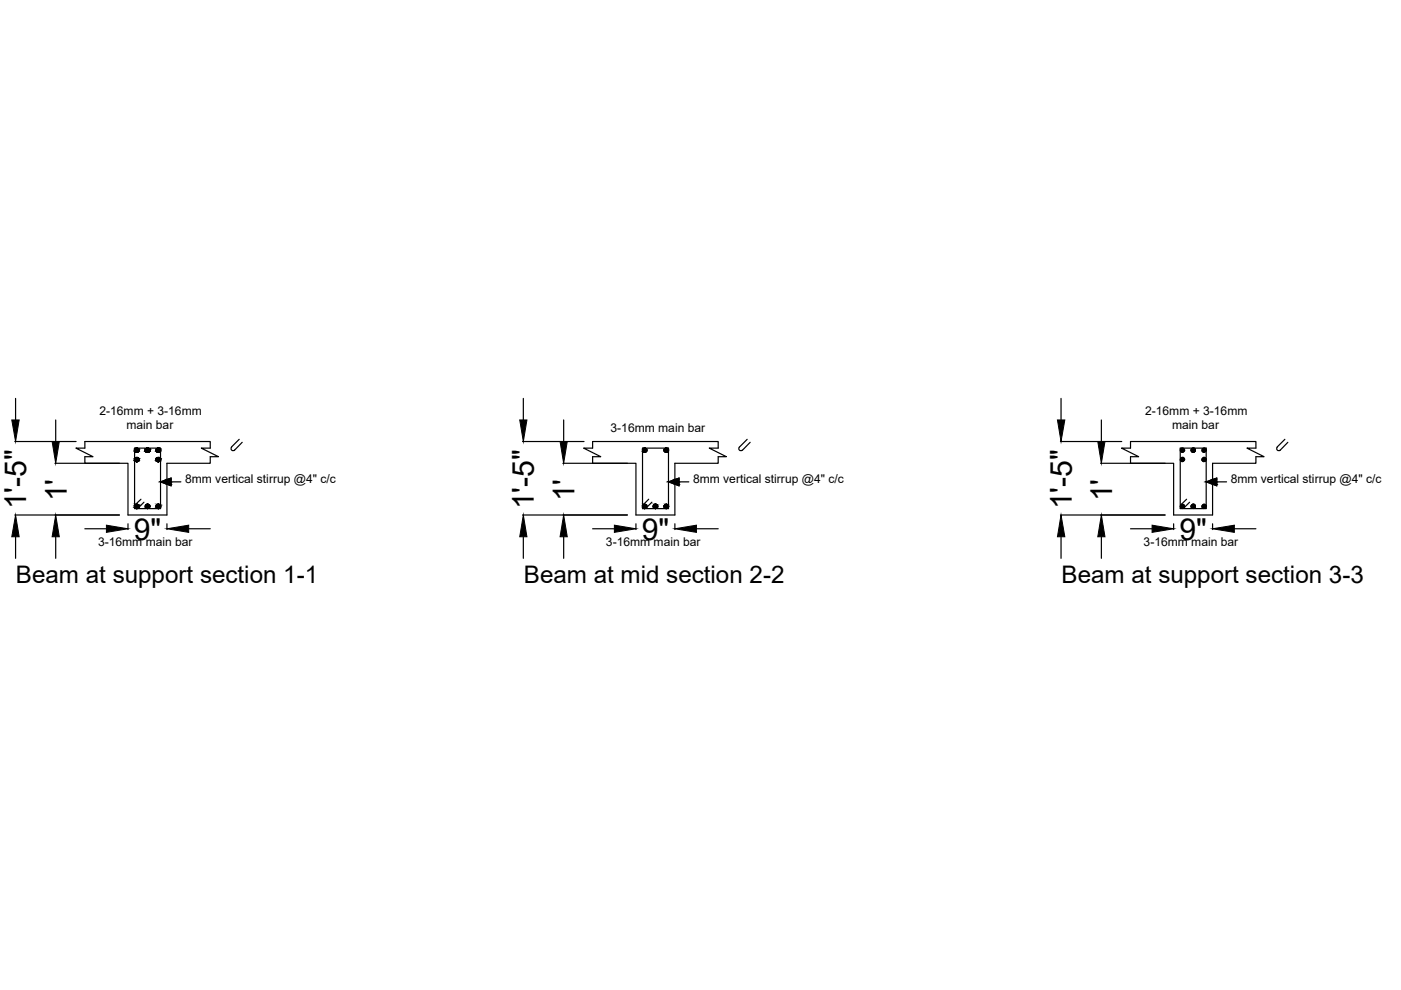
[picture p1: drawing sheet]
<svg xmlns="http://www.w3.org/2000/svg" width="297mm" height="210mm" viewBox="0 0 297 210" stroke-linecap="round" stroke-linejoin="round" font-family="sans-serif">
<!-- layer: 0 -->
<g fill="none" stroke="#000" stroke-width=".25">
<path d="M3.1 93.6h13M3.3 84.5v4.5M11.6 98.2h13.7M11.8 89v4.6M16.1 95h1.9v-1.4h26.6v1.4h-1.9l3.6 1.8h-1.7v1.4h-9.2v11h-8.3v-11h-9.1v-1.4h1.7zM28.5 95h5.5v12.8h-5.5zM49.1 94.8a.44 .44 0 0 0 0 .6 .44 .44 0 0 0 .6 0M50.7 93.1l-1.6 1.7M51.4 93.8l-1.7 1.7M110.8 93.6h13M111 84.5v4.5M119.3 98.2h13.7"/>
<path d="M119.5 89v4.6M123.7 95h1.9v-1.4h26.7v1.4h-1.9l3.6 1.8h-1.7v1.4h-9.2v11h-8.3v-11h-9.2v-1.4h1.8zM136.2 95h5.5v12.8h-5.5zM156.8 94.8a.44 .44 0 0 0 0 .6 .44 .44 0 0 0 .6 0M158.4 93.1l-1.6 1.7M159 93.8l-1.6 1.7M224.8 93.6h13M225 84.5v4.5M233.3 98.2h13.7M233.5 89v4.6M237.8 95h1.9v-1.4h26.6v1.4h-1.9l3.6 1.8h-1.7v1.4h-9.2v11h-8.3v-11h-9.1v-1.4h1.7zM250.2 95h5.5v12.8h-5.5z"/>
<path d="M250.4 97l-.1 .2M250.5 95l-.3 .3M250.7 97l-.5 .4M250.7 95l-.5 .5M250.8 95l-.6 .6M250.8 97l-.6 .6M250.9 97l-.6 .7M251 95.1l-.7 .6M251 97.1l-.6 .7M251 95.2l-.6 .6M251.1 95.3l-.6 .6M251.1 97.2l-.7 .6"/>
<path d="M251.1 95.4l-.5 .5M251.1 95.6l-.3 .3M251.1 97.3l-.5 .6M251.1 97.5l-.4 .4M252.8 95.1l-.2 .2M253 95l-.5 .5M253.1 95l-.6 .6M253.2 95.1l-.6 .6M253.3 95.1l-.7 .7M253.4 95.3l-.6 .6M253.4 95.4l-.5 .5M253.4 95.5l-.4 .4"/>
<path d="M255 95.1l-.1 .1M255.2 97l-.4 .4M255.3 95l-.5 .4M255.4 97l-.6 .6M255.4 95l-.6 .6M255.5 97l-.7 .6M255.5 95.1l-.6 .6M255.6 97.1l-.7 .7M255.6 95.1l-.7 .7M255.7 95.2l-.6 .7M255.7 97.2l-.7 .6M255.7 95.3l-.6 .6"/>
<path d="M255.7 97.3l-.6 .6M255.7 97.7l-.2 .1M255.7 95.5l-.4 .4M255.7 97.4l-.4 .5M270.8 94.8a.44 .44 0 0 0 0 .6 .44 .44 0 0 0 .6 0M272.4 93.1l-1.6 1.7M273 93.8l-1.6 1.7M3.1 109.2h22.2M3.3 113.8v4.6M11.8 113.8v4.6M18 112.1h4.6M27.1 111.1v1.2"/>
<path d="M28.7 107a.44 .44 0 0 0 0 .7 .44 .44 0 0 0 .6 0M29.9 105.8l-1.2 1.2M30.5 106.5l-1.2 1.2M34 102.2l2.3 .8v-1.6l-2.3 .8h4.4M35.4 111.1v1.2M40 112.1h4.6M110.8 109.2h22.2M111 113.8v4.6M119.5 113.8v4.6M125.6 112.1h4.7M134.8 111.1v1.2M137.5 105.8l-1.1 1.2a.44 .44 0 0 0 0 .7 .44 .44 0 0 0 .6 0"/>
<path d="M138.2 106.5l-1.2 1.2M141.7 102.2l2.3 .8v-1.6l-2.3 .8h4.3M143.1 111.1v1.2M147.7 112.1h4.6M224.8 109.2h22.2M225 113.8v4.6M233.5 113.8v4.6M239.7 112.1h4.6M248.8 111.1v1.2M250.4 107a.44 .44 0 0 0 0 .7 .44 .44 0 0 0 .6 0M250.6 106.9l-.4 .4M250.8 106.9l-.6 .6"/>
<path d="M250.9 107l-.6 .6M251 107l-.6 .7M251.1 107.1l-.7 .7M251.1 107.6l-.2 .2M251.1 107.2l-.6 .6M251.1 107.4l-.4 .4M251.6 105.8l-1.2 1.2M252.2 106.5l-1.2 1.2M252.9 106.9l-.4 .4M253.1 106.9l-.6 .6M253.2 106.9l-.6 .7M253.3 107l-.7 .7"/>
<path d="M253.4 107.1l-.7 .7M253.4 107.2l-.6 .6M253.4 107.5l-.2 .3M253.4 107.4l-.5 .4M255.1 106.9l-.3 .3M255.3 106.9l-.5 .5M255.4 106.9l-.6 .6M255.6 107l-.7 .7M255.7 107.1l-.7 .7M255.7 107.2l-.6 .6M255.7 107.5l-.3 .3M255.7 102.2l2.3 .8v-1.6l-2.3 .8h4.4"/>
<path d="M255.7 107.3l-.5 .5M257.1 111.1v1.2M261.7 112.1h4.6"/>
<circle cx="29" cy="95.5" r=".44"/>
<circle cx="29" cy="97.4" r=".44"/>
<circle cx="31.3" cy="95.5" r=".44"/>
<circle cx="33.6" cy="95.5" r=".44"/>
<circle cx="33.6" cy="97.4" r=".44"/>
<circle cx="136.7" cy="95.5" r=".44"/>
<circle cx="141.3" cy="95.5" r=".44"/>
<circle cx="250.7" cy="97.4" r=".44"/>
<circle cx="250.7" cy="95.5" r=".44"/>
<circle cx="253" cy="95.5" r=".44"/>
<circle cx="255.3" cy="97.4" r=".44"/>
<circle cx="255.3" cy="95.5" r=".44"/>
<circle cx="29" cy="107.4" r=".44"/>
<circle cx="31.3" cy="107.4" r=".44"/>
<circle cx="33.6" cy="107.4" r=".44"/>
<circle cx="136.7" cy="107.4" r=".44"/>
<circle cx="139" cy="107.4" r=".44"/>
<circle cx="141.3" cy="107.4" r=".44"/>
<circle cx="250.7" cy="107.4" r=".44"/>
<circle cx="253" cy="107.4" r=".44"/>
<circle cx="255.3" cy="107.4" r=".44"/>
</g>
<g fill="#000" stroke="#000" stroke-width=".21">
<path d="M2.5 89h1.6l-.8 4.6zM11 93.6h1.6l-.8 4.6zM28.9 95.9h.2zM28.9 97.9h.2zM31.2 95.9h.2zM110.2 89h1.5l-.7 4.6zM118.7 93.6h1.6l-.8 4.6zM136.6 95.9h.1zM136.6 95h.1zM141.1 95.9h.3zM141.2 95h.1zM224.2 89h1.6l-.8 4.6z"/>
<path d="M232.7 93.6h1.6l-.8 4.6zM3.3 109.2l.8 4.6h-1.6zM11.8 109.2l.8 4.6h-1.6zM22.6 111.4l4.5 .7-4.5 .8zM28.9 107.8h.2zM35.4 102.2h.9v.5zM35.4 101.7l.9-.3v.3zM35.4 112.1l4.6-.7v1.5zM111 109.2l.7 4.6h-1.5zM119.5 109.2l.8 4.6h-1.6zM130.3 111.4l4.5 .7-4.5 .8zM136.6 107.8h.1z"/>
<path d="M138.9 106.9h.1zM138.9 107.8h.1zM141.2 107.8h.1zM143.1 102.2h.9v.5zM143.1 101.7l.9-.3v.3zM143.1 112.1l4.6-.7v1.5zM225 109.2l.8 4.6h-1.6zM233.5 109.2l.8 4.6h-1.6zM244.3 111.4l4.5 .7-4.5 .8zM257.1 102.2h.9v.5zM257.1 101.7l.9-.3v.3zM257.1 112.1l4.6-.7v1.5z"/>
<path d="M29 95h.1zM28.9 95h.2z"/>
<path d="M29 97h.1zM28.9 97h.2z"/>
<path d="M29 95h.1zM28.9 95h.2z"/>
<path d="M29 97h.1zM28.9 97h.2z"/>
<path d="M29 97h.1zM28.9 97h.2z"/>
<path d="M28.9 95h.2zM28.8 95h.3z"/>
<path d="M28.9 97h.2zM28.8 97h.3z"/>
<path d="M28.8 95l.4 .1zM28.8 95l.4 .1z"/>
<path d="M28.8 95.9h.3zM28.8 95.9h.3z"/>
<path d="M28.8 97h.4zM28.8 97h.4z"/>
<path d="M28.8 97.9h.3zM28.8 97.9h.3z"/>
<path d="M28.9 95l.3 .1zM28.8 95.1h.4z"/>
<path d="M28.9 95.9h.2zM28.9 95.9h.1z"/>
<path d="M28.9 97h.3zM28.8 97h.4z"/>
<path d="M28.9 97.9h.2zM28.9 97.9h.1z"/>
<path d="M28.9 97h.3zM28.8 97h.4z"/>
<path d="M28.9 97.9h.2zM28.9 97.9h.1z"/>
<path d="M28.8 95.1h.4zM28.7 95.1h.5z"/>
<path d="M28.8 95.9h.4zM28.8 95.9h.3z"/>
<path d="M28.8 97h.4zM28.7 97h.5z"/>
<path d="M28.8 97.8h.4zM28.8 97.8l.3 .1z"/>
<path d="M28.8 95.1h.5zM28.7 95.1h.6z"/>
<path d="M28.8 95.9h.4zM28.8 95.9h.3z"/>
<path d="M28.8 97l.5 .1zM28.7 97.1h.6z"/>
<path d="M28.8 97.8h.4zM28.8 97.8l.3 .1z"/>
<path d="M28.8 97l.5 .1zM28.7 97.1h.6z"/>
<path d="M28.8 97.8h.4zM28.8 97.8l.3 .1z"/>
<path d="M28.7 95.1h.6zM28.7 95.1h.6z"/>
<path d="M28.7 95.9h.5zM28.7 95.9h.5z"/>
<path d="M28.7 97l.6 .1zM28.7 97l.6 .1z"/>
<path d="M28.7 97.8h.5zM28.7 97.8h.5z"/>
<path d="M28.7 95.1h.6zM28.7 95.1h.6z"/>
<path d="M28.7 95.8h.6zM28.7 95.8l.5 .1z"/>
<path d="M28.7 97.1h.6zM28.7 97.1h.6z"/>
<path d="M28.7 97.8h.6zM28.7 97.8h.5z"/>
<path d="M28.7 97.1h.6zM28.7 97.1h.6z"/>
<path d="M28.7 97.8h.6zM28.7 97.8h.5z"/>
<path d="M28.7 95.1h.6zM28.7 95.1h.6z"/>
<path d="M28.7 95.8h.6zM28.7 95.8l.5 .1z"/>
<path d="M28.7 97.1h.6zM28.7 97.1h.6z"/>
<path d="M28.7 97.8h.6zM28.7 97.8h.5z"/>
<path d="M28.7 95.1l.6 .1zM28.7 95.1l.6 .1z"/>
<path d="M28.6 95.2h.8zM28.6 95.2h.8z"/>
<path d="M28.6 95.7l.7 .1zM28.6 95.7l.7 .1z"/>
<path d="M28.7 95.8h.6zM28.7 95.8h.6z"/>
<path d="M28.7 97.1l.6 .1zM28.6 97.2h.7z"/>
<path d="M28.6 97.2h.8zM28.6 97.2h.8z"/>
<path d="M28.6 97.7l.7 .1zM28.6 97.7l.7 .1z"/>
<path d="M28.7 97.8h.6zM28.7 97.8h.6z"/>
<path d="M28.7 95.1l.7 .1zM28.7 95.1l.7 .1h-.8z"/>
<path d="M28.7 95.8h.6zM28.7 95.8h.6z"/>
<path d="M28.7 97.1l.7 .1zM28.7 97.1l.7 .1h-.8z"/>
<path d="M28.7 97.8h.6zM28.7 97.8h.6z"/>
<path d="M28.7 97.1l.7 .1zM28.7 97.1l.7 .1h-.8z"/>
<path d="M28.7 97.8h.6zM28.7 97.8h.6z"/>
<path d="M28.6 95.2l.8 .1zM28.6 95.2l.8 .1z"/>
<path d="M28.6 95.7h.8zM28.6 95.7h.7z"/>
<path d="M28.6 97.2l.8 .1zM28.6 97.2l.8 .1z"/>
<path d="M28.6 97.7h.8zM28.6 97.7h.7z"/>
<path d="M28.6 95.2l.8 .1zM28.6 95.2l.8 .1z"/>
<path d="M28.6 95.7h.8zM28.6 95.7l.7 .1z"/>
<path d="M28.6 97.2l.8 .1zM28.6 97.2l.8 .1z"/>
<path d="M28.6 97.7h.8zM28.6 97.7l.7 .1z"/>
<path d="M28.6 97.2l.8 .1zM28.6 97.2l.8 .1z"/>
<path d="M28.6 97.7h.8zM28.6 97.7l.7 .1z"/>
<path d="M28.6 95.3h.8zM28.5 95.3h.9z"/>
<path d="M28.5 95.3l.9 .1zM28.5 95.3l.9 .1z"/>
<path d="M28.5 95.4l1 .1zM28.5 95.4l1 .1z"/>
<path d="M28.5 95.5l.9 .1zM28.5 95.5l.9 .1z"/>
<path d="M28.5 95.6h.9zM28.5 95.6h.9z"/>
<path d="M28.6 95.6h.8zM28.6 95.6l.8 .1z"/>
<path d="M28.6 97.3h.8zM28.6 97.3h.8z"/>
<path d="M28.5 97.3l.9 .1zM28.5 97.3l.9 .1z"/>
<path d="M28.5 97.4h1zM28.5 97.4h1z"/>
<path d="M28.5 97.5l.9 .1zM28.5 97.5l.9 .1z"/>
<path d="M28.5 97.6h.9zM28.5 97.6h.9z"/>
<path d="M28.6 97.6h.8zM28.6 97.6l.8 .1z"/>
<path d="M28.6 95.3l.8 .1zM28.6 95.3l.8 .1z"/>
<path d="M28.5 95.4l1 .1zM28.5 95.4l1 .1z"/>
<path d="M28.5 95.6h.9zM28.5 95.6h.9z"/>
<path d="M28.6 95.6h.8zM28.6 95.6l.8 .1z"/>
<path d="M28.6 97.3h.8zM28.6 97.3h.8z"/>
<path d="M28.5 97.3l1 .1zM28.5 97.3l1 .1z"/>
<path d="M28.5 97.5l.9 .1zM28.5 97.5l.9 .1z"/>
<path d="M28.6 97.6h.8zM28.6 97.6l.8 .1z"/>
<path d="M28.6 97.3h.8zM28.6 97.3h.8z"/>
<path d="M28.5 97.3l1 .1zM28.5 97.3l1 .1z"/>
<path d="M28.5 97.5l.9 .1zM28.5 97.5l.9 .1z"/>
<path d="M28.6 97.6h.8zM28.6 97.6l.8 .1z"/>
<path d="M28.5 95.5h1zM28.5 95.5h.9z"/>
<path d="M28.5 97.4h1zM28.5 97.4l.9 .1z"/>
<path d="M28.5 95.5h1zM28.5 95.5l.9 .1z"/>
<path d="M28.5 97.4h1zM28.5 97.4l.9 .1z"/>
<path d="M28.5 97.4h1zM28.5 97.4l.9 .1z"/>
<path d="M31.2 95h.2zM31.2 95h.2z"/>
<path d="M31.2 95h.2zM31.2 95h.2z"/>
<path d="M31.2 95h.2zM31.2 95h.2z"/>
<path d="M31.2 95h.2zM31.2 95h.2z"/>
<path d="M31.2 95h.2zM31.2 95h.2z"/>
<path d="M31.2 95h.2zM31.1 95h.3z"/>
<path d="M31.1 95l.4 .1zM31.1 95.1h.4z"/>
<path d="M31.1 95.9h.3zM31.1 95.9h.3z"/>
<path d="M31.2 95l.3 .1zM31.1 95.1h.4z"/>
<path d="M31.2 95.9h.2zM31.2 95.9h.1z"/>
<path d="M31.2 95l.3 .1zM31.1 95.1h.4z"/>
<path d="M31.2 95.9h.2zM31.2 95.9h.1z"/>
<path d="M31.2 95l.3 .1zM31.1 95.1h.4z"/>
<path d="M31.2 95.9h.2zM31.2 95.9h.1z"/>
<path d="M31.2 95l.3 .1zM31.1 95.1h.4z"/>
<path d="M31.2 95.9h.2zM31.2 95.9h.1z"/>
<path d="M31.1 95.1h.4zM31 95.1h.5z"/>
<path d="M31.1 95.9h.4zM31.1 95.9h.3z"/>
<path d="M31.1 95.1h.4zM31 95.1h.5z"/>
<path d="M31.1 95.9h.4zM31.1 95.9h.3z"/>
<path d="M31.1 95.1h.4zM31 95.1h.5z"/>
<path d="M31.1 95.9h.4zM31.1 95.9h.3z"/>
<path d="M31.1 95.1h.4zM31 95.1h.5z"/>
<path d="M31.1 95.9h.4zM31.1 95.9h.3z"/>
<path d="M31.1 95.1h.4zM31 95.1h.5z"/>
<path d="M31.1 95.9h.4zM31.1 95.9h.3z"/>
<path d="M31 95.1h.6zM31 95.1h.6z"/>
<path d="M31 95.9h.5zM31 95.9h.5z"/>
<path d="M31 95.1h.6zM31 95.1h.6z"/>
<path d="M31 95.8h.5zM31 95.8l.5 .1z"/>
<path d="M31 95.1h.6zM31 95.1h.6z"/>
<path d="M31 95.8h.5zM31 95.8l.5 .1z"/>
<path d="M31 95.1h.6zM31 95.1h.6z"/>
<path d="M31 95.8h.5zM31 95.8l.5 .1z"/>
<path d="M31 95.1h.6zM31 95.1h.6z"/>
<path d="M31 95.8h.5zM31 95.8l.5 .1z"/>
<path d="M31 95.1h.6zM31 95.1h.6z"/>
<path d="M31 95.8h.6zM31 95.8l.5 .1z"/>
<path d="M30.9 95.1l.7 .1zM30.9 95.1l.7 .1z"/>
<path d="M30.9 95.2h.8zM30.9 95.2h.8z"/>
<path d="M30.9 95.7l.7 .1zM30.9 95.7l.7 .1z"/>
<path d="M30.9 95.8h.7zM30.9 95.8h.7z"/>
<path d="M30.9 95.1l.8 .1zM30.9 95.1l.8 .1z"/>
<path d="M30.9 95.8h.7zM30.9 95.8h.6z"/>
<path d="M30.9 95.1l.8 .1zM30.9 95.1l.8 .1z"/>
<path d="M30.9 95.8h.7zM30.9 95.8h.6z"/>
<path d="M30.9 95.1l.8 .1zM30.9 95.1l.8 .1h-.8z"/>
<path d="M30.9 95.8h.7zM30.9 95.8h.6z"/>
<path d="M30.9 95.1l.8 .1zM30.9 95.1l.8 .1h-.8z"/>
<path d="M30.9 95.8h.7zM30.9 95.8h.6z"/>
<path d="M30.9 95.2l.8 .1zM30.9 95.2l.8 .1z"/>
<path d="M30.9 95.7h.8zM30.9 95.7h.7z"/>
<path d="M30.9 95.2l.8 .1zM30.9 95.2l.8 .1z"/>
<path d="M30.9 95.7h.8zM30.9 95.7l.7 .1z"/>
<path d="M30.9 95.2l.8 .1zM30.9 95.2l.8 .1z"/>
<path d="M30.9 95.7h.8zM30.9 95.7l.7 .1z"/>
<path d="M30.9 95.2l.8 .1zM30.9 95.2l.8 .1z"/>
<path d="M30.9 95.7h.8zM30.9 95.7l.7 .1z"/>
<path d="M30.9 95.2l.8 .1zM30.9 95.2l.8 .1z"/>
<path d="M30.9 95.7h.8zM30.9 95.7l.7 .1z"/>
<path d="M30.9 95.3h.8zM30.8 95.3h.9z"/>
<path d="M30.8 95.3l.9 .1zM30.8 95.3l.9 .1z"/>
<path d="M30.8 95.4l.9 .1zM30.8 95.4l.9 .1z"/>
<path d="M30.8 95.5l.9 .1zM30.8 95.5l.9 .1z"/>
<path d="M30.8 95.6h.9zM30.8 95.6h.9z"/>
<path d="M30.9 95.6h.8zM30.9 95.6l.8 .1z"/>
<path d="M30.9 95.3l.8 .1zM30.9 95.3l.8 .1z"/>
<path d="M30.8 95.4l.9 .1zM30.8 95.4l.9 .1z"/>
<path d="M30.8 95.6h.9zM30.8 95.6h.9z"/>
<path d="M30.9 95.6h.8zM30.9 95.6l.8 .1z"/>
<path d="M30.9 95.3l.8 .1zM30.9 95.3l.8 .1z"/>
<path d="M30.8 95.4l.9 .1zM30.8 95.4l.9 .1z"/>
<path d="M30.8 95.6h.9zM30.8 95.6h.9z"/>
<path d="M30.9 95.6h.8zM30.9 95.6l.8 .1z"/>
<path d="M30.9 95.3l.8 .1zM30.9 95.3l.8 .1z"/>
<path d="M30.8 95.4l.9 .1zM30.8 95.4l.9 .1z"/>
<path d="M30.8 95.6h.9zM30.8 95.6h.9z"/>
<path d="M30.9 95.6h.8zM30.9 95.6l.8 .1z"/>
<path d="M30.9 95.3l.8 .1zM30.9 95.3l.8 .1z"/>
<path d="M30.8 95.4l.9 .1zM30.8 95.4l.9 .1z"/>
<path d="M30.8 95.6h.9zM30.8 95.6h.9z"/>
<path d="M30.9 95.6h.8zM30.9 95.6l.8 .1z"/>
<path d="M30.8 95.5h.9zM30.8 95.5h.9z"/>
<path d="M30.8 95.5h.9zM30.8 95.5l.9 .1z"/>
<path d="M30.8 95.5h.9zM30.8 95.5l.9 .1z"/>
<path d="M30.8 95.5h.9zM30.8 95.5l.9 .1z"/>
<path d="M30.8 95.5h.9zM30.8 95.5l.9 .1z"/>
<path d="M33.5 95h.2zM33.5 95h.2z"/>
<path d="M33.5 97h.2zM33.5 97h.2z"/>
<path d="M33.5 95h.2zM33.4 95h.3z"/>
<path d="M33.5 97h.2zM33.4 97h.3z"/>
<path d="M33.5 97h.2zM33.4 97h.3z"/>
<path d="M33.5 95h.2zM33.4 95h.3z"/>
<path d="M33.5 95.9h.2zM33.5 95.9h.1z"/>
<path d="M33.5 97h.2zM33.4 97h.3z"/>
<path d="M33.5 97.9h.2zM33.5 97.9h.1z"/>
<path d="M33.4 95l.4 .1zM33.4 95.1h.4z"/>
<path d="M33.4 95.9h.3zM33.4 95.9h.3z"/>
<path d="M33.4 97h.4zM33.4 97h.4z"/>
<path d="M33.4 97.9h.3zM33.4 97.9h.3z"/>
<path d="M33.4 95l.4 .1zM33.4 95.1h.4z"/>
<path d="M33.4 95.9h.3zM33.4 95.9h.2z"/>
<path d="M33.4 97h.4zM33.4 97h.4z"/>
<path d="M33.4 97.9h.3zM33.4 97.9h.2z"/>
<path d="M33.4 97h.4zM33.4 97h.4z"/>
<path d="M33.4 97.9h.3zM33.4 97.9h.2z"/>
<path d="M33.4 95.1h.4zM33.3 95.1h.5z"/>
<path d="M33.4 95.9h.4zM33.4 95.9h.3z"/>
<path d="M33.4 97h.4zM33.3 97h.5z"/>
<path d="M33.4 97.8h.4zM33.4 97.8l.3 .1z"/>
<path d="M33.4 95.1h.5zM33.3 95.1h.6z"/>
<path d="M33.4 95.9h.4zM33.4 95.9h.3z"/>
<path d="M33.4 97l.5 .1zM33.3 97.1h.6z"/>
<path d="M33.4 97.8h.4zM33.4 97.8l.3 .1z"/>
<path d="M33.4 97l.5 .1zM33.3 97.1h.6z"/>
<path d="M33.4 97.8h.4zM33.4 97.8l.3 .1z"/>
<path d="M33.3 95.1h.6zM33.3 95.1h.6z"/>
<path d="M33.3 95.9h.5zM33.3 95.9h.5z"/>
<path d="M33.3 97l.6 .1zM33.3 97l.6 .1z"/>
<path d="M33.3 97.8h.5zM33.3 97.8h.5z"/>
<path d="M33.3 95.1h.6zM33.3 95.1h.6z"/>
<path d="M33.3 95.8h.6zM33.3 95.8l.5 .1z"/>
<path d="M33.3 97.1h.6zM33.3 97.1h.6z"/>
<path d="M33.3 97.8h.6zM33.3 97.8h.5z"/>
<path d="M33.3 95.1h.6zM33.3 95.1h.6z"/>
<path d="M33.3 95.8h.6zM33.3 95.8l.5 .1z"/>
<path d="M33.3 97.1h.6zM33.3 97.1h.6z"/>
<path d="M33.3 97.8h.6zM33.3 97.8h.5z"/>
<path d="M33.3 97.1h.6zM33.3 97.1h.6z"/>
<path d="M33.3 97.8h.6zM33.3 97.8h.5z"/>
<path d="M33.2 95.1l.8 .1zM33.2 95.1l.8 .1z"/>
<path d="M33.2 95.8h.7zM33.2 95.8h.7z"/>
<path d="M33.2 97.1l.8 .1zM33.2 97.1l.8 .1z"/>
<path d="M33.2 97.8h.7zM33.2 97.8h.7z"/>
<path d="M33.2 95.1l.8 .1zM33.2 95.1l.8 .1z"/>
<path d="M33.2 95.8h.7zM33.2 95.8h.7z"/>
<path d="M33.2 97.1l.8 .1zM33.2 97.1l.8 .1z"/>
<path d="M33.2 97.8h.7zM33.2 97.8h.7z"/>
<path d="M33.2 97.1l.8 .1zM33.2 97.1l.8 .1z"/>
<path d="M33.2 97.8h.7zM33.2 97.8h.7z"/>
<path d="M33.2 95.2h.8zM33.2 95.2h.8z"/>
<path d="M33.2 95.7h.8zM33.2 95.7l.7 .1z"/>
<path d="M33.2 97.2h.8zM33.2 97.2h.8z"/>
<path d="M33.2 97.7h.8zM33.2 97.7l.7 .1z"/>
<path d="M33.2 95.2l.8 .1zM33.2 95.2l.8 .1z"/>
<path d="M33.2 95.7h.8zM33.2 95.7l.7 .1z"/>
<path d="M33.2 97.2l.8 .1zM33.1 97.3h.9z"/>
<path d="M33.2 97.7h.8zM33.2 97.7l.7 .1z"/>
<path d="M33.2 97.2l.8 .1zM33.1 97.3h.9z"/>
<path d="M33.2 97.7h.8zM33.2 97.7l.7 .1z"/>
<path d="M33.2 95.2l.8 .1zM33.2 95.2l.8 .1z"/>
<path d="M33.1 95.3h.9zM33.1 95.3h.9z"/>
<path d="M33.1 95.6l.9 .1zM33.1 95.6l.9 .1z"/>
<path d="M33.2 95.7h.8zM33.2 95.7h.8z"/>
<path d="M33.2 97.2l.8 .1zM33.1 97.3h.9z"/>
<path d="M33.1 97.3h.9zM33.1 97.3h.9z"/>
<path d="M33.1 97.6l.9 .1zM33.1 97.6l.9 .1z"/>
<path d="M33.2 97.7h.8zM33.2 97.7h.8z"/>
<path d="M33.1 95.3l.9 .1zM33.1 95.3l.9 .1z"/>
<path d="M33.1 95.6h.9zM33.1 95.6l.9 .1z"/>
<path d="M33.1 97.3h.9zM33.1 97.3h.9z"/>
<path d="M33.1 97.6h.9zM33.1 97.6l.9 .1z"/>
<path d="M33.1 97.3h.9zM33.1 97.3h.9z"/>
<path d="M33.1 97.6h.9zM33.1 97.6l.9 .1z"/>
<path d="M33.1 95.3l.9 .1zM33.1 95.3l.9 .1z"/>
<path d="M33.1 95.4l.9 .1zM33.1 95.4l.9 .1z"/>
<path d="M33.1 95.5h.9zM33.1 95.5h.9z"/>
<path d="M33.1 95.5l.9 .1zM33.1 95.5l.9 .1z"/>
<path d="M33.1 95.6h.9zM33.1 95.6h.9z"/>
<path d="M33.1 97.3l.9 .1zM33.1 97.3l.9 .1z"/>
<path d="M33.1 97.4h.9zM33.1 97.4h.9z"/>
<path d="M33.1 97.4l.9 .1zM33.1 97.4l.9 .1z"/>
<path d="M33.1 97.5l.9 .1zM33.1 97.5l.9 .1z"/>
<path d="M33.1 97.6h.9zM33.1 97.6h.9z"/>
<path d="M33.1 95.4l.9 .1zM33.1 95.4l.9 .1z"/>
<path d="M33.1 95.5l.9 .1zM33.1 95.5l.9 .1z"/>
<path d="M33.1 95.6h.9zM33.1 95.6h.9z"/>
<path d="M33.1 97.3l.9 .1zM33.1 97.3l.9 .1z"/>
<path d="M33.1 97.4l.9 .1zM33.1 97.4l.9 .1z"/>
<path d="M33.1 97.5h.9zM33.1 97.5l.9 .1z"/>
<path d="M33.1 97.3l.9 .1zM33.1 97.3l.9 .1z"/>
<path d="M33.1 97.4l.9 .1zM33.1 97.4l.9 .1z"/>
<path d="M33.1 97.5h.9zM33.1 97.5l.9 .1z"/>
<path d="M136.6 95h.2zM136.6 95h.2z"/>
<path d="M136.6 95h.2zM136.5 95h.3z"/>
<path d="M136.6 95.9h.2zM136.6 95.9h.1z"/>
<path d="M136.5 95l.4 .1zM136.4 95.1h.5z"/>
<path d="M136.5 95.9h.3zM136.5 95.9h.3z"/>
<path d="M136.4 95.1h.5zM136.4 95.1h.5z"/>
<path d="M136.4 95.9h.5zM136.4 95.9h.4z"/>
<path d="M136.4 95.1h.6zM136.4 95.1h.6z"/>
<path d="M136.4 95.8h.5zM136.4 95.8l.5 .1z"/>
<path d="M136.4 95.1h.6zM136.3 95.1h.7z"/>
<path d="M136.3 95.1l.7 .1zM136.3 95.1l.7 .1z"/>
<path d="M136.3 95.8h.7zM136.3 95.8h.7z"/>
<path d="M136.4 95.8h.6zM136.4 95.8h.5z"/>
<path d="M136.3 95.2h.8zM136.3 95.2h.8z"/>
<path d="M136.3 95.7h.7zM136.3 95.7l.7 .1z"/>
<path d="M136.3 95.2l.8 .1zM136.3 95.2l.8 .1z"/>
<path d="M136.2 95.3h.9zM136.2 95.3h.9z"/>
<path d="M136.2 95.6l.9 .1zM136.2 95.6l.9 .1z"/>
<path d="M136.3 95.7h.8zM136.3 95.7h.7z"/>
<path d="M136.2 95.3l.9 .1zM136.2 95.3l.9 .1z"/>
<path d="M136.2 95.4l.9 .1zM136.2 95.4l.9 .1z"/>
<path d="M136.2 95.5h.9zM136.2 95.5h.9z"/>
<path d="M136.2 95.5l.9 .1zM136.2 95.5l.9 .1z"/>
<path d="M136.2 95.6h.9zM136.2 95.6h.9z"/>
<path d="M141.1 95.9h.2zM141.2 95.9h.1z"/>
<path d="M141.2 95h.2zM141.1 95h.3z"/>
<path d="M141.1 95h.3zM141.1 95h.3z"/>
<path d="M141.1 95l.4 .1zM141.1 95.1h.4z"/>
<path d="M141.1 95.9h.3zM141.1 95.9h.3z"/>
<path d="M141.1 95.1h.4zM141.1 95.1h.4z"/>
<path d="M141.1 95.9h.4zM141.1 95.9h.3z"/>
<path d="M141 95.1h.6zM141 95.1h.6z"/>
<path d="M141 95.8h.5zM141 95.8l.5 .1z"/>
<path d="M141 95.1h.6zM141 95.1h.6z"/>
<path d="M141 95.8h.6zM141 95.8h.5z"/>
<path d="M140.9 95.1l.7 .1zM140.9 95.2h.7z"/>
<path d="M140.9 95.8h.7zM140.9 95.8h.7z"/>
<path d="M140.9 95.2h.7zM140.9 95.2h.7z"/>
<path d="M140.8 95.2l.9 .1zM140.8 95.2l.9 .1z"/>
<path d="M140.8 95.7h.8zM140.8 95.7h.8z"/>
<path d="M140.9 95.7h.7zM140.9 95.7l.7 .1z"/>
<path d="M140.8 95.3h.9zM140.8 95.3h.9z"/>
<path d="M140.8 95.3l.9 .1zM140.8 95.3l.9 .1z"/>
<path d="M140.8 95.4l.9 .1zM140.8 95.4l.9 .1z"/>
<path d="M140.8 95.5l.9 .1zM140.8 95.5l.9 .1z"/>
<path d="M140.8 95.6h.9zM140.8 95.6h.9z"/>
<path d="M140.8 95.6h.9zM140.8 95.6l.8 .1z"/>
<path d="M140.8 95.5h.9zM140.8 95.5h.9z"/>
<path d="M29 106.9h.1zM28.9 106.9h.2z"/>
<path d="M29 106.9h.1zM28.9 106.9h.2z"/>
<path d="M28.9 106.9h.2zM28.8 106.9h.3z"/>
<path d="M28.8 106.9h.4zM28.8 106.9h.4z"/>
<path d="M28.8 107.8h.3zM28.8 107.8h.3z"/>
<path d="M28.9 106.9h.3zM28.8 106.9h.4z"/>
<path d="M28.9 107.8h.2zM28.9 107.8h.1z"/>
<path d="M28.8 106.9l.4 .1zM28.8 106.9l.4 .1z"/>
<path d="M28.8 107.8h.4zM28.8 107.8h.3z"/>
<path d="M28.8 106.9l.5 .1zM28.7 107h.6z"/>
<path d="M28.8 107.8h.4zM28.8 107.8h.3z"/>
<path d="M28.7 107h.6zM28.7 107h.6z"/>
<path d="M28.7 107.8h.5zM28.7 107.8h.5z"/>
<path d="M28.7 107l.6 .1zM28.7 107l.6 .1z"/>
<path d="M28.7 107.8h.6zM28.7 107.8h.5z"/>
<path d="M28.7 107l.6 .1zM28.7 107l.6 .1z"/>
<path d="M28.7 107.7h.6zM28.7 107.7l.5 .1z"/>
<path d="M28.7 107.1h.6zM28.7 107.1h.6z"/>
<path d="M28.6 107.1l.8 .1zM28.6 107.1l.8 .1z"/>
<path d="M28.6 107.6l.7 .1zM28.6 107.6l.7 .1z"/>
<path d="M28.7 107.7h.6zM28.7 107.7h.6z"/>
<path d="M28.7 107.1h.7zM28.6 107.1h.8z"/>
<path d="M28.7 107.7h.6zM28.7 107.7l.6 .1z"/>
<path d="M28.6 107.2h.8zM28.6 107.2h.8z"/>
<path d="M28.6 107.6h.8zM28.6 107.6h.7z"/>
<path d="M28.6 107.1l.8 .1zM28.6 107.1l.8 .1z"/>
<path d="M28.6 107.6h.8zM28.6 107.6l.7 .1z"/>
<path d="M28.6 107.2h.8zM28.6 107.2h.8z"/>
<path d="M28.5 107.2l.9 .1zM28.5 107.2l.9 .1z"/>
<path d="M28.5 107.3l1 .1zM28.5 107.3l1 .1z"/>
<path d="M28.5 107.4l.9 .1zM28.5 107.4l.9 .1z"/>
<path d="M28.5 107.5h.9zM28.5 107.5h.9z"/>
<path d="M28.6 107.5h.8zM28.6 107.5l.8 .1z"/>
<path d="M28.6 107.2l.8 .1zM28.6 107.2l.8 .1z"/>
<path d="M28.5 107.3l1 .1zM28.5 107.3l1 .1z"/>
<path d="M28.5 107.5h.9zM28.5 107.5h.9z"/>
<path d="M28.6 107.5h.8zM28.6 107.5l.8 .1z"/>
<path d="M28.5 107.4h1zM28.5 107.4h.9z"/>
<path d="M28.5 107.4h1zM28.5 107.4l.9 .1z"/>
<path d="M31.2 106.9h.2zM31.2 106.9h.2z"/>
<path d="M31.2 106.9h.2zM31.1 106.9h.3z"/>
<path d="M31.2 107.8h.2zM31.2 107.8h.1z"/>
<path d="M31.1 106.9h.4zM31.1 106.9h.4z"/>
<path d="M31.1 107.8h.3zM31.1 107.8h.3z"/>
<path d="M31.1 106.9l.4 .1zM31.1 106.9l.4 .1z"/>
<path d="M31.1 107.8h.4zM31.1 107.8h.3z"/>
<path d="M31 107h.6zM31 107h.6z"/>
<path d="M31 107.8h.5zM31 107.8h.5z"/>
<path d="M31 107l.6 .1zM31 107l.6 .1z"/>
<path d="M31 107.7h.6zM31 107.7l.5 .1z"/>
<path d="M30.9 107.1h.8zM30.9 107.1h.8z"/>
<path d="M30.9 107.7h.7zM30.9 107.7h.7z"/>
<path d="M30.9 107.1l.8 .1zM30.9 107.1l.8 .1z"/>
<path d="M30.9 107.2h.8zM30.9 107.2h.8z"/>
<path d="M30.9 107.6h.8zM30.9 107.6h.8z"/>
<path d="M30.9 107.6h.8zM30.9 107.6l.7 .1z"/>
<path d="M30.9 107.2h.8zM30.9 107.2h.8z"/>
<path d="M30.8 107.2l.9 .1zM30.8 107.2l.9 .1z"/>
<path d="M30.8 107.5h.9zM30.8 107.5h.9z"/>
<path d="M30.9 107.5h.8zM30.9 107.5l.8 .1z"/>
<path d="M30.8 107.3l.9 .1zM30.8 107.3l.9 .1z"/>
<path d="M30.8 107.4h.9zM30.8 107.4h.9z"/>
<path d="M30.8 107.4h.9zM30.8 107.4l.9 .1z"/>
<path d="M33.5 106.9h.2zM33.5 106.9h.2z"/>
<path d="M33.5 106.9h.2zM33.4 106.9h.3z"/>
<path d="M33.5 106.9h.2zM33.5 106.9h.2z"/>
<path d="M33.5 107.8h.2zM33.5 107.8h.1z"/>
<path d="M33.4 106.9h.4zM33.4 106.9h.4z"/>
<path d="M33.4 107.8h.3zM33.4 107.8h.3z"/>
<path d="M33.4 106.9h.4zM33.4 106.9h.4z"/>
<path d="M33.4 107.8h.3zM33.4 107.8h.2z"/>
<path d="M33.4 106.9l.4 .1zM33.4 106.9l.4 .1z"/>
<path d="M33.4 107.8h.4zM33.4 107.8h.3z"/>
<path d="M33.4 106.9l.5 .1zM33.3 107h.6z"/>
<path d="M33.4 107.8h.4zM33.4 107.8h.3z"/>
<path d="M33.3 107h.6zM33.3 107h.6z"/>
<path d="M33.3 107.8h.5zM33.3 107.8h.5z"/>
<path d="M33.3 107l.6 .1zM33.3 107l.6 .1z"/>
<path d="M33.3 107.7h.6zM33.3 107.7l.5 .1z"/>
<path d="M33.3 107l.6 .1zM33.3 107l.6 .1z"/>
<path d="M33.3 107.8h.6zM33.3 107.8h.5z"/>
<path d="M33.2 107.1h.8zM33.2 107.1h.8z"/>
<path d="M33.2 107.7h.7zM33.2 107.7h.7z"/>
<path d="M33.2 107.1h.8zM33.2 107.1h.8z"/>
<path d="M33.2 107.7h.7zM33.2 107.7l.7 .1z"/>
<path d="M33.2 107.1l.8 .1zM33.2 107.1l.8 .1z"/>
<path d="M33.2 107.6h.8zM33.2 107.6l.7 .1z"/>
<path d="M33.2 107.1l.8 .1zM33.2 107.1l.8 .1z"/>
<path d="M33.2 107.6h.8zM33.2 107.6l.7 .1z"/>
<path d="M33.2 107.2h.8zM33.2 107.2h.8z"/>
<path d="M33.1 107.2h.9zM33.1 107.2h.9z"/>
<path d="M33.1 107.5l.9 .1zM33.1 107.5l.9 .1z"/>
<path d="M33.2 107.6h.8zM33.2 107.6h.8z"/>
<path d="M33.1 107.2l.9 .1zM33.1 107.2l.9 .1z"/>
<path d="M33.1 107.5h.9zM33.1 107.5l.9 .1z"/>
<path d="M33.1 107.2l.9 .1zM33.1 107.2l.9 .1z"/>
<path d="M33.1 107.3l.9 .1zM33.1 107.3l.9 .1z"/>
<path d="M33.1 107.4h.9zM33.1 107.4h.9z"/>
<path d="M33.1 107.4l.9 .1zM33.1 107.4l.9 .1z"/>
<path d="M33.1 107.5h.9zM33.1 107.5h.9z"/>
<path d="M33.1 107.3l.9 .1zM33.1 107.3l.9 .1z"/>
<path d="M33.1 107.4l.9 .1zM33.1 107.4l.9 .1z"/>
<path d="M33.1 107.5h.9zM33.1 107.5h.9z"/>
<path d="M35.4 102.2v.5h.9zM35.4 102.7h.9v.3z"/>
<path d="M35.4 101.7h.9v.5zM35.4 101.7v.5h.9zM34 102.2l1.4-.5v.5zM34 102.2l1.4 .5v-.5z"/>
<path d="M136.6 106.9h.1zM136.6 106.9h.1z"/>
<path d="M136.6 106.9h.2zM136.5 106.9h.3z"/>
<path d="M136.6 107.8h.2zM136.6 107.8h.1z"/>
<path d="M136.5 106.9h.4zM136.5 106.9h.4z"/>
<path d="M136.5 107.8h.3zM136.5 107.8h.3z"/>
<path d="M136.5 106.9l.4 .1zM136.4 107h.5z"/>
<path d="M136.4 107h.5zM136.4 107h.5z"/>
<path d="M136.5 107.8h.4zM136.5 107.8h.3z"/>
<path d="M136.4 107h.5zM136.4 107h.5z"/>
<path d="M136.4 107.8h.5zM136.4 107.8h.5z"/>
<path d="M136.4 107.8h.5zM136.4 107.8h.5z"/>
<path d="M136.4 107h.6zM136.4 107h.6z"/>
<path d="M136.4 107l.6 .1zM136.3 107.1h.7z"/>
<path d="M136.3 107.7h.7zM136.3 107.7h.7z"/>
<path d="M136.4 107.7h.6zM136.4 107.7l.5 .1z"/>
<path d="M136.3 107.1h.7zM136.3 107.1h.7z"/>
<path d="M136.3 107.1l.8 .1zM136.3 107.1l.8 .1z"/>
<path d="M136.3 107.7h.7zM136.3 107.7h.7z"/>
<path d="M136.3 107.2h.8zM136.3 107.2h.8z"/>
<path d="M136.2 107.2h.9zM136.2 107.2h.9z"/>
<path d="M136.2 107.5l.9 .1zM136.2 107.5l.9 .1z"/>
<path d="M136.3 107.6h.8zM136.3 107.6h.8z"/>
<path d="M136.3 107.6h.8zM136.3 107.6l.7 .1z"/>
<path d="M136.2 107.2l.9 .1zM136.2 107.2l.9 .1z"/>
<path d="M136.2 107.3h.9zM136.2 107.3h.9z"/>
<path d="M136.2 107.3l.9 .1zM136.2 107.3l.9 .1z"/>
<path d="M136.2 107.4h.9zM136.2 107.4h.9z"/>
<path d="M136.2 107.4l.9 .1zM136.2 107.4l.9 .1z"/>
<path d="M136.2 107.5h.9zM136.2 107.5h.9z"/>
<path d="M136.2 107.5h.9zM136.2 107.5h.9z"/>
<path d="M138.9 106.9h.2zM138.9 106.9h.2z"/>
<path d="M138.9 106.9h.2zM138.8 106.9h.3z"/>
<path d="M138.9 107.8h.2zM138.9 107.8h.1z"/>
<path d="M138.8 106.9h.3zM138.8 106.9h.3z"/>
<path d="M138.8 107.8h.3zM138.8 107.8h.3z"/>
<path d="M138.8 106.9l.4 .1zM138.8 106.9l.4 .1z"/>
<path d="M138.8 107.8h.3zM138.8 107.8h.3z"/>
<path d="M138.7 107.8h.5zM138.7 107.8h.4z"/>
<path d="M138.7 107h.5zM138.7 107h.5z"/>
<path d="M138.7 107h.5zM138.7 107h.5z"/>
<path d="M138.7 107h.6zM138.6 107h.7z"/>
<path d="M138.7 107.7l.5 .1zM138.7 107.7l.5 .1z"/>
<path d="M138.7 107.8h.5zM138.7 107.8h.5z"/>
<path d="M138.6 107l.7 .1zM138.6 107l.7 .1z"/>
<path d="M138.6 107.7h.7zM138.6 107.7h.6z"/>
<path d="M138.6 107.1h.8zM138.6 107.1h.8z"/>
<path d="M138.6 107.7h.7zM138.6 107.7h.7z"/>
<path d="M138.6 107.1l.8 .1zM138.6 107.1l.8 .1z"/>
<path d="M138.6 107.2h.8zM138.6 107.2h.8z"/>
<path d="M138.6 107.6h.8zM138.6 107.6h.8z"/>
<path d="M138.6 107.6h.8zM138.6 107.6l.7 .1z"/>
<path d="M138.6 107.2h.8zM138.6 107.2h.8z"/>
<path d="M138.5 107.2l.9 .1zM138.5 107.2l.9 .1z"/>
<path d="M138.5 107.3h.9zM138.5 107.3h.9z"/>
<path d="M138.5 107.3l.9 .1zM138.5 107.3l.9 .1z"/>
<path d="M138.5 107.4h.9zM138.5 107.4h.9z"/>
<path d="M138.5 107.4l.9 .1zM138.5 107.4l.9 .1z"/>
<path d="M138.5 107.5h.9zM138.5 107.5h.9z"/>
<path d="M138.5 107.5h.9zM138.5 107.5h.9z"/>
<path d="M138.6 107.5h.8zM138.6 107.5l.8 .1z"/>
<path d="M141.2 106.9h.2zM141.2 106.9h.2z"/>
<path d="M141.2 106.9h.2zM141.1 106.9h.3z"/>
<path d="M141.1 107.8h.3zM141.1 107.8h.2z"/>
<path d="M141.1 106.9h.3zM141.1 106.9h.3z"/>
<path d="M141.1 107.8h.3zM141.1 107.8h.3z"/>
<path d="M141.1 106.9l.4 .1zM141.1 106.9l.4 .1z"/>
<path d="M141.1 107.8h.3zM141.1 107.8h.3z"/>
<path d="M141.1 107h.4zM141 107h.5z"/>
<path d="M141 107.8h.5zM141 107.8h.4z"/>
<path d="M141 107h.6zM141 107h.6z"/>
<path d="M141 107.8h.5zM141 107.8h.5z"/>
<path d="M141 107h.6zM140.9 107h.7z"/>
<path d="M140.9 107l.7 .1zM140.9 107l.7 .1z"/>
<path d="M141 107.7h.6zM141 107.7l.5 .1z"/>
<path d="M140.9 107.1h.7zM140.9 107.1h.7z"/>
<path d="M140.9 107.7h.7zM140.9 107.7h.7z"/>
<path d="M140.9 107.7h.7zM140.9 107.7h.7z"/>
<path d="M140.9 107.1l.7 .1zM140.9 107.1l.7 .1z"/>
<path d="M140.8 107.2h.9zM140.8 107.2h.9z"/>
<path d="M140.8 107.6h.8zM140.8 107.6h.8z"/>
<path d="M140.9 107.6h.7zM140.9 107.6l.7 .1z"/>
<path d="M140.8 107.2h.9zM140.8 107.2h.9z"/>
<path d="M140.8 107.2l.9 .1zM140.8 107.2l.9 .1z"/>
<path d="M140.8 107.3h.9zM140.8 107.3h.9z"/>
<path d="M140.8 107.3l.9 .1zM140.8 107.3l.9 .1z"/>
<path d="M140.8 107.4l.9 .1zM140.8 107.4l.9 .1z"/>
<path d="M140.8 107.5h.9zM140.8 107.5h.9z"/>
<path d="M140.8 107.5h.9zM140.8 107.5h.9z"/>
<path d="M140.8 107.5h.9zM140.8 107.5l.8 .1z"/>
<path d="M140.8 107.4h.9zM140.8 107.4h.9z"/>
<path d="M143.1 102.2v.5h.9zM143.1 102.7h.9v.3z"/>
<path d="M143.1 101.7h.9v.5zM143.1 101.7v.5h.9zM141.7 102.2l1.4-.5v.5zM141.7 102.2l1.4 .5v-.5z"/>
<path d="M257.1 102.2v.5h.9zM257.1 102.7h.9v.3z"/>
<path d="M257.1 101.7h.9v.5zM257.1 101.7v.5h.9zM255.7 102.2l1.4-.5v.5zM255.7 102.2l1.4 .5v-.5z"/>
</g>
<g font-size="6.4">
<text x="14.1" y="106.3" transform="rotate(-90 14.1 106.3)">1'</text>
<text x="121.8" y="106.3" transform="rotate(-90 121.8 106.3)">1'</text>
<text x="235.8" y="106.3" transform="rotate(-90 235.8 106.3)">1'</text>
<text x="5.5" y="108" transform="rotate(-90 5.5 108)">1'-5&quot;</text>
<text x="113.2" y="108" transform="rotate(-90 113.2 108)">1'-5&quot;</text>
<text x="227.2" y="108" transform="rotate(-90 227.2 108)">1'-5&quot;</text>
<text x="28.4" y="114.4">9&quot;</text>
<text x="136.1" y="114.4">9&quot;</text>
<text x="250.1" y="114.4">9&quot;</text>
</g>
<g font-size="5.1">
<text x="3.4" y="123.7">Beam at support section 1-1</text>
<text x="111.1" y="123.7">Beam at mid section 2-2</text>
<text x="225.1" y="123.7">Beam at support section 3-3</text>
</g>
<g font-size="2.6">
<text x="21.1" y="87.9">2-16mm + 3-16mm</text>
<text x="242.8" y="87.9">2-16mm + 3-16mm</text>
<text x="26.8" y="91">main bar</text>
<text x="129.5" y="91.6">3-16mm main bar</text>
<text x="248.5" y="91">main bar</text>
<text x="39.2" y="102.3">8mm vertical stirrup @4&quot; c/c</text>
<text x="146.9" y="102.3">8mm vertical stirrup @4&quot; c/c</text>
<text x="260.9" y="102.3">8mm vertical stirrup @4&quot; c/c</text>
<text x="20.8" y="115.7">3-16mm main bar</text>
<text x="128.5" y="115.7">3-16mm main bar</text>
<text x="242.5" y="115.7">3-16mm main bar</text>
</g>
</svg>
